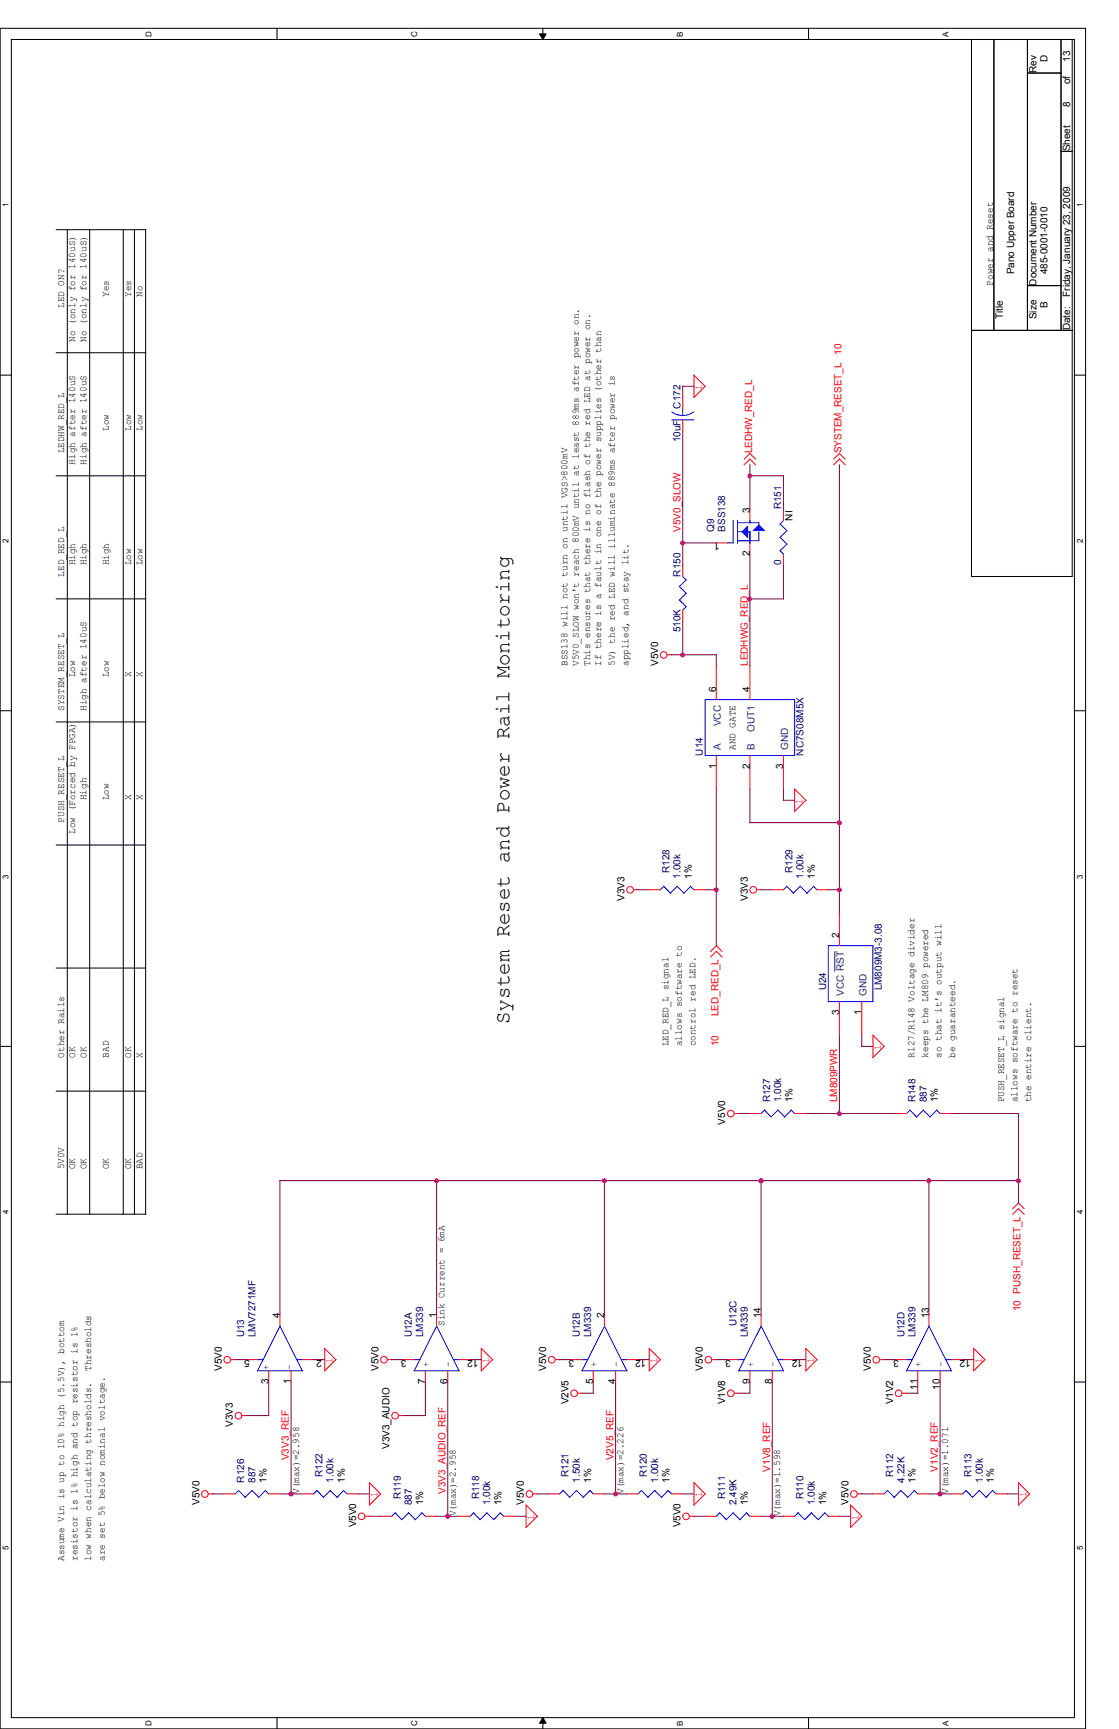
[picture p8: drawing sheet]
<svg xmlns="http://www.w3.org/2000/svg" width="279mm" height="432mm" viewBox="0 0 279 432" stroke-linecap="round" stroke-linejoin="round" font-family="sans-serif">
<path d="M0 7.1h271.1v424.7h-271.1zM2.8 9.9h265.5v419.1h-265.5z" fill="none" stroke="#000" stroke-width=".25"/>
<g fill="#fff">
<path d="M.3 386h2.3v1.1h-2.3z"/>
<path d="M268.6 386h2.2v1.1h-2.2z"/>
</g>
<path d="M0 345.1h2.8M268.3 345.1h2.8" fill="none" stroke="#000" stroke-width=".25"/>
<g fill="#fff">
<path d="M.3 302.1h2.3v1.1h-2.3z"/>
<path d="M268.6 302.1h2.2v1.1h-2.2z"/>
</g>
<path d="M0 261.3h2.8M268.3 261.3h2.8" fill="none" stroke="#000" stroke-width=".25"/>
<g fill="#fff">
<path d="M.3 218.3h2.3v1.1h-2.3z"/>
<path d="M268.6 218.3h2.2v1.1h-2.2z"/>
</g>
<path d="M0 177.5h2.8M268.3 177.5h2.8" fill="none" stroke="#000" stroke-width=".25"/>
<g fill="#fff">
<path d="M.3 134.5h2.3v1.1h-2.3z"/>
<path d="M268.6 134.5h2.2v1.1h-2.2z"/>
</g>
<path d="M0 93.7h2.8M268.3 93.7h2.8" fill="none" stroke="#000" stroke-width=".25"/>
<g fill="#fff">
<path d="M.3 50.7h2.3v1.1h-2.3z"/>
<path d="M268.6 50.7h2.2v1.1h-2.2z"/>
<path d="M36 429.6h2.2v1.4h-2.2z"/>
<path d="M36 7.7h2.2v1.4h-2.2z"/>
<path d="M102.3 429.6h2.3v1.4h-2.3z"/>
<path d="M102.3 7.7h2.3v1.4h-2.3z"/>
</g>
<path d="M69.2 7.1v2.8M69.2 429v2.8" fill="none" stroke="#000" stroke-width=".25"/>
<g fill="#fff">
<path d="M168.7 429.7h2.2v1.3h-2.2z"/>
<path d="M168.7 7.8h2.2v1.3h-2.2z"/>
</g>
<path d="M134.7 8.5h1.7l-.8 1.4zM135.6 7.1v2.8M135.6 429l.8 1.4h-1.7zM135.6 429v2.8" fill="none" stroke="#000" stroke-width=".25"/>
<path d="M134.7 8.5h1.7l-.8 1.4zM135.6 429l.8 1.4h-1.7z" fill="#000"/>
<g fill="#fff">
<path d="M235 429.7h2.3v1.3h-2.3z"/>
<path d="M235 7.8h2.3v1.3h-2.3z"/>
</g>
<g fill="none" stroke="#000" stroke-width=".25">
<path d="M201.9 7.1v2.8M242.6 9.9h25.1v134.1h-25.1zM248.2 9.9v72.6M256.5 9.9v72.6M256.5 18.2h8.4M264.9 9.9v72.6M264.9 37.8h2.8M14 57.4h22.4v245.8h-22.4M16.8 57.4v245.9M22.4 57.4v245.9M30.8 57.4v245.9M33.6 57.4v245.9"/>
<path d="M256.5 71.3h8.4M14 88.1h22.4M242.6 82.5h25.1M14 118.8h22.4M14 149.6h22.4M14 180.3h22.4M14 211h22.4M14 241.8h22.4M14 272.5h22.4M201.9 429v2.8"/>
</g>
<g fill="none" stroke="#f00" stroke-width=".25">
<path d="M170.5 99.3v2.8M173.3 93.6v5.7M173.3 93.7l2.8 2.8-2.9 2.8M170.5 104.9v2.8M185.8 114.7l1.4-1.5 1.5 1.5M185.8 116.1l1.4-1.5 1.5 1.5M208.2 114.7l1.4-1.5 1.4 1.5M208.2 116.1l1.4-1.5 1.4 1.5M195.6 127.2v2.8M195.6 138.4v2.8M170.5 141.2v2.8M170.5 152.4v2.8"/>
<path d="M166.6 163.5h1.1M178.9 166.3v8.4M187.2 166.3v8.4M178.9 188.7v8.4M187.2 188.7v8.4M195.6 188.7v8.4M198.4 197v5.6M198.4 197.1l2.9 2.8M201.2 199.9l-2.8 2.8M158.2 222.2h1.1M162.1 222.2h2.8M173.3 222.2h2.8"/>
<path d="M177.4 237.6l1.5-1.4 1.4 1.4M177.4 239l1.5-1.4 1.4 1.4M188.9 222.2h1.2M192.8 222.2h2.8M204 222.2h2.8M209.6 227.8v8.4M209.6 250.1v8.4M215.2 250.1v8.4M218 258.5v5.6M218 258.5l2.8 2.9M183.3 278.1h1.2M187.2 278.1h2.8"/>
<path d="M198.4 278.1h2.8M220.8 261.3l-2.9 2.9M223.6 278.1h2.8M234.7 278.1h2.8M252.9 301.9l1.4-1.5 1.4 1.5M252.9 303.3l1.4-1.5 1.4 1.5M57.6 339.6h1.2M61.5 339.6h2.8M69.9 328.4v2.8M75.5 339.6h2.8M81.1 336.7v5.6M81.1 336.8l2.8 2.8"/>
<path d="M83.9 339.6l-2.9 2.8M96.7 339.6h1.2M120.2 336.7v5.6M120.2 336.8l2.8 2.8M123 339.6l-2.9 2.8M138.6 339.6h1.2M142.5 339.6h2.8M150.9 328.4v2.8M156.5 339.6h2.8M162.1 336.7v5.6M162.1 336.8l2.8 2.8-2.8 2.8M177.8 339.6h1.1"/>
<path d="M181.7 339.6h2.7M190 328.4v2.8M195.6 339.6h2.8M201.2 336.7v5.6M201.2 336.8l2.8 2.8M204 339.6l-2.8 2.8M219.7 339.6h1.1M223.6 339.6h2.8M231.9 328.4v2.8M237.5 339.6h2.8M243.1 336.7v5.6M243.1 336.8l2.9 2.8-2.9 2.8"/>
<path d="M60.4 353.5h1.2M67.1 342.3v2.8M72.7 342.3v2.8M99.5 353.5h1.2M144.2 347.9h1.2M148.1 342.3v2.8M153.7 342.3v2.8M183.3 347.9h1.2M187.2 342.3v2.8M192.8 342.3v2.8M225.3 347.9h1.1M229.2 342.3v2.8"/>
<path d="M234.7 342.3v2.8M52 373.1h1.2M75.5 373.1h2.8M86.7 373.1h2.8M91.1 378.7h1.2M92.2 370.2v5.7M92.2 370.3l2.9 2.8-2.9 2.8M95 378.7h2.8M106.2 378.7h2.8M114.6 378.7h2.8M125.8 378.7h2.8M131.4 375.8v5.7"/>
<path d="M131.4 375.9l2.8 2.8M133.1 373.1h1.1M134.2 378.7l-2.9 2.8M136.9 373.1h2.8M148.1 373.1h2.8M172.2 378.7h1.1M173.3 370.2v5.7M173.3 370.3l2.8 2.8-2.9 2.8M176.1 378.7h2.8M187.2 378.7h2.8M195.6 378.7h2.8M206.8 378.7h2.8"/>
<path d="M212.4 375.8v5.7M212.4 375.9l2.8 2.8M214.1 373.1h1.1M215.2 378.7l-2.9 2.8M218 373.1h2.8M229.2 373.1h2.7M237.5 373.1h2.8M248.7 373.1h2.8M254.3 370.2v5.7M254.3 370.3l2.8 2.8-2.8 2.8"/>
<circle cx="165.7" cy="163.6" r=".83"/>
<circle cx="157.3" cy="222.2" r=".83"/>
<circle cx="188.1" cy="222.2" r=".83"/>
<circle cx="182.5" cy="278.1" r=".83"/>
<circle cx="56.7" cy="339.6" r=".83"/>
<circle cx="95.9" cy="339.6" r=".83"/>
<circle cx="137.8" cy="339.6" r=".83"/>
<circle cx="176.9" cy="339.6" r=".83"/>
<circle cx="218.8" cy="339.6" r=".83"/>
<circle cx="59.5" cy="353.6" r=".83"/>
<circle cx="98.7" cy="353.6" r=".83"/>
<circle cx="143.4" cy="348" r=".83"/>
<circle cx="182.5" cy="348" r=".83"/>
<circle cx="224.4" cy="348" r=".83"/>
<circle cx="51.2" cy="373.1" r=".83"/>
<circle cx="90.3" cy="378.7" r=".83"/>
<circle cx="132.2" cy="373.1" r=".83"/>
<circle cx="171.3" cy="378.7" r=".83"/>
<circle cx="213.2" cy="373.1" r=".83"/>
</g>
<g fill="none" stroke="#00f" stroke-width=".25">
<path d="M167.7 104.9h5.6M167.7 102.9l1.3 .6 1.5 .3M170.5 102v1.8M173.2 102.9l-1.3 .6-1.4 .3M181.7 135.6h1.4M183 130v5.6M184.1 130.6h5.4M184.1 130v5.6M184.1 132.8h3.1v2.8M184.1 135h3.2M187.2 130v.6M194.8 130.9l1.7 1.6"/>
<path d="M194.8 134.2l1.7 1.7M194.8 137.5l.9 .9M195.6 130l-.9 .9M196.5 132.5l-1.8 1.7M196.5 135.9l-1.8 1.7M170.5 144l.9 .9M171.3 144.8l-1.7 1.7 1.8 1.7-1.8 1.7 1.8 1.7M171.3 151.5l-.9 .9M176.1 174.7h22.3v14h-22.3zM165.7 221.3l1.7 1.8M165.7 221.4l-.9 .9M169 221.3l1.8 1.8"/>
<path d="M169.1 221.4l-1.8 1.7M173.3 222.2l-.9-.9-1.7 1.8M195.6 222.3l.8-1 1.7 1.8M199.8 221.3l1.7 1.8M199.8 221.4l-1.7 1.7M203.1 221.3l.9 .9M203.2 221.4l-1.7 1.7M206.8 236.2h11.2v13.9h-11.2zM190.8 277.2l1.7 1.8 1.7-1.8 1.7 1.7M190.9 277.2l-.9 .9M197.5 277.2l.9 .9M197.6 277.2l-1.7 1.8"/>
<path d="M227.2 277.2l1.6 1.8 1.7-1.8 1.7 1.7M227.2 277.2l-.9 .9M233.8 277.2l.9 .9M233.9 277.2l-1.7 1.8M64.3 339.6h1.4M74.1 339.6h1.4M145.3 339.6h1.5M155.1 339.6h1.4M184.4 339.6h1.5M190 331.2l5.7 11.2M190.1 331.1l-5.7 11.2M194.2 339.6h1.5"/>
<path d="M226.4 339.6h1.4M236.1 339.6h1.5M64.3 342.3h11.2M64.3 342.3l5.6-11.2 5.6 11.3M156.5 342.3h-11.2l5.7-11.2 5.5 11.3M184.4 342.3h11.2M237.5 342.3h-11.2l5.7-11.2 5.6 11.3M79.1 372.2l1.7 1.7M79.1 372.2l-.9 .9M82.4 372.2l1.8 1.7M82.5 372.2l-1.8 1.8M85.8 372.2l.9 .9"/>
<path d="M85.8 372.2l-1.7 1.8M98.6 377.8l1.7 1.7M98.7 377.8l-.9 .9M102 377.8l1.7 1.7M102 377.8l-1.7 1.8M105.3 377.8l.9 .9M105.4 377.8l-1.7 1.8M118.2 377.8l1.7 1.7M118.2 377.8l-.9 .9M121.5 377.8l1.8 1.7M121.6 377.8l-1.8 1.8M124.9 377.8l.9 .9"/>
<path d="M124.9 377.8l-1.7 1.8M139.7 373.1l.8-.9 1.7 1.7M143.9 372.2l1.7 1.7M143.9 372.2l-1.7 1.8M148.1 373.1l-.9-.9-1.6 1.8M179.7 377.8l1.7 1.7M179.7 377.8l-.9 .9M183 377.8l1.7 1.7M183 377.8l-1.7 1.8M186.4 377.8l.8 .9M186.4 377.8l-1.7 1.8M199.2 377.8l1.7 1.7"/>
<path d="M199.3 377.8l-.9 .9M202.6 377.8l1.7 1.7M202.6 377.8l-1.7 1.8M205.9 377.8l.9 .9M206 377.8l-1.7 1.8M220.7 373.1l.9-.9 1.7 1.7M224.9 372.2l1.8 1.7M225 372.2l-1.8 1.8M229.2 373.1l-.9-.9-1.7 1.8M241.1 372.2l1.7 1.7M241.2 372.2l-.9 .9M244.5 372.2l1.7 1.7"/>
<path d="M244.5 372.2l-1.7 1.8M247.8 372.2l.9 .9M247.9 372.2l-1.7 1.8"/>
</g>
<path d="M208.4 237.6v5" fill="none" stroke="#004080" stroke-width=".25"/>
<path d="M185.3 132.8l1.4-1.4v2.8z" fill="#00f"/>
<path d="M185.3 132.8l1.4-1.4v2.8z" fill="none" stroke="#00f" stroke-width=".25"/>
<path d="M189.5 131.1l1.4 1.4h-2.8z" fill="#00f"/>
<g fill="none" stroke="#00f" stroke-width=".25">
<path d="M187.2 135h2.3M189.5 131.1l1.4 1.4h-2.8zM189.5 130.6v.8M189.5 132.8v2.3M103.4 339.6h1.5M109 331.2l5.6 11.2M109.1 331.1l-5.7 11.2M113.2 339.6h1.4M103.4 342.3h11.2M58.7 373.1l.8-.9 1.7 1.7M62.9 372.2l1.7 1.7M62.9 372.2l-1.7 1.8"/>
<path d="M67.1 373.1l-.9-.9-1.6 1.8M160.1 372.2l1.7 1.7M160.1 372.2l-.8 .9M163.4 372.2l1.8 1.7M163.5 372.2l-1.7 1.8M166.8 372.2l.9 .9M166.8 372.2l-1.7 1.8"/>
</g>
<path d="M178.9 135.6h2.8M187.2 127.2v2.8M187.2 135.6v2.8M100.6 339.6h2.8M109 328.4v2.8M114.6 339.6h2.8M106.2 342.3v2.8M111.8 342.3v2.8M55.9 373.1h2.8M67.1 373.1h2.8M156.5 373.1h2.8M167.7 373.1h2.8" fill="none" stroke="#f00" stroke-width=".25"/>
<g fill="none" stroke="#800040" stroke-width=".25">
<path d="M170.4 96.5h2.9M170.5 96.5v2.8M170.5 107.6v33.6M187.2 118.8h8.4v8.5M187.2 116v11.2M209.6 116v111.8M170.5 135.6h8.4M187.2 138.4v28M170.5 155.2v8.4M187.2 149.6h8.4M195.6 141.2v8.4M167.6 163.5h11.3v2.9"/>
<path d="M178.9 197.1v39.1M187.2 197.1v8.4M195.6 199.9h2.8M195.6 197.1v2.8M187.2 205.4h22.4M159.3 222.2h2.8M176 222.2h2.9M190 222.2h2.8M206.8 222.2h2.8M209.6 258.5v19.6M215.2 258.5v2.9M184.4 278.1h2.8"/>
<path d="M201.2 278.1h22.4M215.1 261.3h2.9M237.5 278.1h16.8M254.3 278v22.5M69.8 294.9h184.5M69.9 294.8v33.6M109 294.9v33.5M150.9 294.9v33.5M190 294.9v33.5M231.9 294.9v33.5M58.7 339.6h2.8M78.2 339.6h2.9"/>
<path d="M97.8 339.6h2.8M117.3 339.6h2.9M139.7 339.6h2.8M159.3 339.6h2.8M178.8 339.6h2.9M198.4 339.6h2.8M220.7 339.6h2.9M240.3 339.6h2.8M61.5 353.5h5.6M67.1 345.1v8.5M72.7 345.1v28M100.6 353.5h5.6"/>
<path d="M106.2 345.1v8.5M111.8 345.1v33.6M145.3 347.9h2.8M148.1 345.1v2.9M153.7 345.1v28M184.4 347.9h2.8M187.2 345.1v2.9M192.8 345.1v33.6M226.3 347.9h2.9M229.2 345.1v2.9M234.7 345.1v28M53.1 373.1h2.8"/>
<path d="M69.8 373.1h5.7M89.4 373.1h2.8M92.2 378.7h2.8M109 378.7h5.6M128.5 378.7h2.9M134.1 373.1h2.8M150.9 373.1h5.6M170.4 373.1h2.9M173.2 378.7h2.9M190 378.7h5.6M209.5 378.7h2.9M215.1 373.1h2.9"/>
<path d="M231.9 373.1h5.6M251.5 373.1h2.8"/>
</g>
<circle cx="190" cy="294.9" r=".54" fill="#f0f"/>
<circle cx="190" cy="294.9" r=".54" fill="none" stroke="#f0f" stroke-width=".25"/>
<circle cx="150.9" cy="294.9" r=".54" fill="#f0f"/>
<circle cx="150.9" cy="294.9" r=".54" fill="none" stroke="#f0f" stroke-width=".25"/>
<circle cx="209.6" cy="222.2" r=".54" fill="#f0f"/>
<circle cx="209.6" cy="222.2" r=".54" fill="none" stroke="#f0f" stroke-width=".25"/>
<circle cx="111.8" cy="378.7" r=".54" fill="#f0f"/>
<circle cx="111.8" cy="378.7" r=".54" fill="none" stroke="#f0f" stroke-width=".25"/>
<circle cx="153.7" cy="373.1" r=".54" fill="#f0f"/>
<circle cx="153.7" cy="373.1" r=".54" fill="none" stroke="#f0f" stroke-width=".25"/>
<circle cx="192.8" cy="378.7" r=".54" fill="#f0f"/>
<circle cx="192.8" cy="378.7" r=".54" fill="none" stroke="#f0f" stroke-width=".25"/>
<circle cx="234.7" cy="373.1" r=".54" fill="#f0f"/>
<circle cx="234.7" cy="373.1" r=".54" fill="none" stroke="#f0f" stroke-width=".25"/>
<circle cx="109" cy="294.9" r=".54" fill="#f0f"/>
<circle cx="109" cy="294.9" r=".54" fill="none" stroke="#f0f" stroke-width=".25"/>
<circle cx="254.3" cy="294.9" r=".54" fill="#f0f"/>
<circle cx="254.3" cy="294.9" r=".54" fill="none" stroke="#f0f" stroke-width=".25"/>
<circle cx="231.9" cy="294.9" r=".54" fill="#f0f"/>
<circle cx="231.9" cy="294.9" r=".54" fill="none" stroke="#f0f" stroke-width=".25"/>
<circle cx="190" cy="294.9" r=".54" fill="#f0f"/>
<circle cx="190" cy="294.9" r=".54" fill="none" stroke="#f0f" stroke-width=".25"/>
<circle cx="209.6" cy="205.5" r=".54" fill="#f0f"/>
<circle cx="209.6" cy="205.5" r=".54" fill="none" stroke="#f0f" stroke-width=".25"/>
<circle cx="170.4" cy="163.6" r=".54" fill="#f0f"/>
<circle cx="170.4" cy="163.6" r=".54" fill="none" stroke="#f0f" stroke-width=".25"/>
<circle cx="178.8" cy="222.2" r=".54" fill="#f0f"/>
<circle cx="178.8" cy="222.2" r=".54" fill="none" stroke="#f0f" stroke-width=".25"/>
<circle cx="72.7" cy="373.1" r=".54" fill="#f0f"/>
<circle cx="72.7" cy="373.1" r=".54" fill="none" stroke="#f0f" stroke-width=".25"/>
<circle cx="209.6" cy="278.1" r=".54" fill="#f0f"/>
<circle cx="209.6" cy="278.1" r=".54" fill="none" stroke="#f0f" stroke-width=".25"/>
<circle cx="187.2" cy="118.9" r=".54" fill="#f0f"/>
<circle cx="187.2" cy="118.9" r=".54" fill="none" stroke="#f0f" stroke-width=".25"/>
<circle cx="187.2" cy="149.6" r=".54" fill="#f0f"/>
<circle cx="187.2" cy="149.6" r=".54" fill="none" stroke="#f0f" stroke-width=".25"/>
<circle cx="170.4" cy="135.6" r=".54" fill="#f0f"/>
<circle cx="170.4" cy="135.6" r=".54" fill="none" stroke="#f0f" stroke-width=".25"/>
<text font-size="5.3" x="127.3" y="255.7" transform="rotate(-90 127.3 255.7)">System Reset and Power Rail Monitoring</text>
<g font-size="2.5">
<text x="261.6" y="15.5" transform="rotate(-90 261.6 15.5)">D</text>
<text x="267.2" y="15.5" transform="rotate(-90 267.2 15.5)">13</text>
<text x="258.8" y="18.2" transform="rotate(-90 258.8 18.2)">Rev</text>
<text x="267.2" y="21" transform="rotate(-90 267.2 21)">of</text>
<text x="267.2" y="26.6" transform="rotate(-90 267.2 26.6)">8</text>
<text x="267.2" y="37.8" transform="rotate(-90 267.2 37.8)">Sheet</text>
<text x="247.9" y="71.3" transform="rotate(-90 247.9 71.3)">Power and Reset</text>
<text x="253.2" y="68.5" transform="rotate(-90 253.2 68.5)">Pano Upper Board</text>
<text x="258.8" y="71.3" transform="rotate(-90 258.8 71.3)">Document Number</text>
<text x="261.6" y="68.5" transform="rotate(-90 261.6 68.5)">485-0001-0010</text>
<text x="16" y="76.9" transform="rotate(-90 16 76.9)">LED ON?</text>
<text x="27.2" y="74.1" transform="rotate(-90 27.2 74.1)">Yes</text>
<text x="32.8" y="74.1" transform="rotate(-90 32.8 74.1)">Yes</text>
<text x="35.6" y="74.1" transform="rotate(-90 35.6 74.1)">No</text>
<text x="261.6" y="76.9" transform="rotate(-90 261.6 76.9)">B</text>
<text x="267.2" y="74.1" transform="rotate(-90 267.2 74.1)">Friday, January 23, 2009</text>
<text x="250.4" y="79.7" transform="rotate(-90 250.4 79.7)">Title</text>
<text x="258.8" y="79.7" transform="rotate(-90 258.8 79.7)">Size</text>
<text x="267.2" y="82.5" transform="rotate(-90 267.2 82.5)">Date:</text>
<text x="18.8" y="85.3" transform="rotate(-90 18.8 85.3)">No (only for 140uS)</text>
<text x="21.6" y="85.3" transform="rotate(-90 21.6 85.3)">No (only for 140uS)</text>
<text x="27.2" y="107.7" transform="rotate(-90 27.2 107.7)">Low</text>
<text x="32.8" y="107.7" transform="rotate(-90 32.8 107.7)">Low</text>
<text x="35.6" y="107.7" transform="rotate(-90 35.6 107.7)">Low</text>
<text x="16" y="113.2" transform="rotate(-90 16 113.2)">LEDHW_RED_L</text>
<text x="18.8" y="116" transform="rotate(-90 18.8 116)">High after 140uS</text>
<text x="21.6" y="116" transform="rotate(-90 21.6 116)">High after 140uS</text>
<text x="187.2" y="128.1" transform="rotate(-90 187.2 128.1)">3</text>
<text x="197.9" y="130" transform="rotate(-90 197.9 130)">NI</text>
<text x="179.7" y="135.6" transform="rotate(-180 179.7 135.6)">1</text>
<text x="16" y="144" transform="rotate(-90 16 144)">LED_RED_L</text>
<text x="18.8" y="141.2" transform="rotate(-90 18.8 141.2)">High</text>
<text x="21.6" y="141.2" transform="rotate(-90 21.6 141.2)">High</text>
<text x="27.2" y="141.2" transform="rotate(-90 27.2 141.2)">High</text>
<text x="32.8" y="141.2" transform="rotate(-90 32.8 141.2)">Low</text>
<text x="35.6" y="141.2" transform="rotate(-90 35.6 141.2)">Low</text>
<text x="187.2" y="138.9" transform="rotate(-90 187.2 138.9)">2</text>
<text x="141.7" y="166.3" transform="rotate(-90 141.7 166.3)">BSS138 will not turn on until VGS&gt;800mV</text>
<text x="144.5" y="166.3" transform="rotate(-90 144.5 166.3)">V5V0_SLOW won't reach 800mV until at least 889ms after power on.</text>
<text x="147.3" y="166.3" transform="rotate(-90 147.3 166.3)">This ensures that there is no flash of the red LED at power on.</text>
<text x="150.1" y="166.3" transform="rotate(-90 150.1 166.3)">If there is a fault in one of the power supplies (other than</text>
<text x="153.5" y="166.3" transform="rotate(-90 153.5 166.3)">5V) the red LED will illuminate 889ms after power is</text>
<text x="156.9" y="166.3" transform="rotate(-90 156.9 166.3)">applied, and stay lit.</text>
<text x="164.3" y="166.3" transform="rotate(-90 164.3 166.3)">V5V0</text>
<text x="18.8" y="169.1" transform="rotate(-90 18.8 169.1)">Low</text>
<text x="27.2" y="169.1" transform="rotate(-90 27.2 169.1)">Low</text>
<text x="32.8" y="169.1" transform="rotate(-90 32.8 169.1)">X</text>
<text x="35.6" y="169.1" transform="rotate(-90 35.6 169.1)">X</text>
<text x="178.8" y="172.8" transform="rotate(-90 178.8 172.8)">6</text>
<text x="187.2" y="172.8" transform="rotate(-90 187.2 172.8)">4</text>
<text x="16" y="177.5" transform="rotate(-90 16 177.5)">SYSTEM_RESET_L</text>
<text x="21.6" y="177.5" transform="rotate(-90 21.6 177.5)">High after 140uS</text>
<text x="183.6" y="187.3" transform="rotate(-90 183.6 187.3)">AND GATE</text>
<text x="178.8" y="192" transform="rotate(-90 178.8 192)">1</text>
<text x="187.2" y="192" transform="rotate(-90 187.2 192)">2</text>
<text x="195.6" y="192" transform="rotate(-90 195.6 192)">3</text>
<text x="21.6" y="199.9" transform="rotate(-90 21.6 199.9)">High</text>
<text x="27.2" y="199.9" transform="rotate(-90 27.2 199.9)">Low</text>
<text x="32.8" y="199.9" transform="rotate(-90 32.8 199.9)">X</text>
<text x="35.6" y="199.9" transform="rotate(-90 35.6 199.9)">X</text>
<text x="16" y="205.4" transform="rotate(-90 16 205.4)">PUSH_RESET_L</text>
<text x="18.8" y="208.2" transform="rotate(-90 18.8 208.2)">Low (Forced by FPGA)</text>
<text x="172.7" y="219.4" transform="rotate(-90 172.7 219.4)">1%</text>
<text x="203.5" y="219.4" transform="rotate(-90 203.5 219.4)">1%</text>
<text x="156" y="225" transform="rotate(-90 156 225)">V3V3</text>
<text x="186.7" y="225" transform="rotate(-90 186.7 225)">V3V3</text>
<text x="209.5" y="234.2" transform="rotate(-90 209.5 234.2)">2</text>
<text x="209.5" y="253.5" transform="rotate(-90 209.5 253.5)">3</text>
<text x="215.1" y="253.5" transform="rotate(-90 215.1 253.5)">1</text>
<text x="166.9" y="261.3" transform="rotate(-90 166.9 261.3)">LED_RED_L signal</text>
<text x="170.3" y="261.3" transform="rotate(-90 170.3 261.3)">allows software to</text>
<text x="173.7" y="261.3" transform="rotate(-90 173.7 261.3)">control red LED.</text>
<text x="16" y="264.1" transform="rotate(-90 16 264.1)">Other Rails</text>
<text x="18.8" y="264.1" transform="rotate(-90 18.8 264.1)">OK</text>
<text x="21.6" y="264.1" transform="rotate(-90 21.6 264.1)">OK</text>
<text x="27.2" y="264.1" transform="rotate(-90 27.2 264.1)">BAD</text>
<text x="32.8" y="264.1" transform="rotate(-90 32.8 264.1)">OK</text>
<text x="35.6" y="264.1" transform="rotate(-90 35.6 264.1)">X</text>
<text x="228.3" y="264.1" transform="rotate(-90 228.3 264.1)">R127/R148 Voltage divider</text>
<text x="231.7" y="264.1" transform="rotate(-90 231.7 264.1)">keeps the LM809 powered</text>
<text x="235.1" y="264.1" transform="rotate(-90 235.1 264.1)">so that it's output will</text>
<text x="238.5" y="264.1" transform="rotate(-90 238.5 264.1)">be guaranteed.</text>
<text x="197.9" y="275.3" transform="rotate(-90 197.9 275.3)">1%</text>
<text x="234.2" y="275.3" transform="rotate(-90 234.2 275.3)">1%</text>
<text x="250.7" y="275.3" transform="rotate(-90 250.7 275.3)">PUSH_RESET_L signal</text>
<text x="254.1" y="275.3" transform="rotate(-90 254.1 275.3)">allows software to reset</text>
<text x="257.5" y="275.3" transform="rotate(-90 257.5 275.3)">the entire client.</text>
<text x="181.1" y="280.9" transform="rotate(-90 181.1 280.9)">V5V0</text>
<text x="16" y="292.1" transform="rotate(-90 16 292.1)">5V0V</text>
<text x="18.8" y="292.1" transform="rotate(-90 18.8 292.1)">OK</text>
<text x="21.6" y="292.1" transform="rotate(-90 21.6 292.1)">OK</text>
<text x="27.2" y="292.1" transform="rotate(-90 27.2 292.1)">OK</text>
<text x="32.8" y="292.1" transform="rotate(-90 32.8 292.1)">OK</text>
<text x="35.6" y="292.1" transform="rotate(-90 35.6 292.1)">BAD</text>
<text x="69.8" y="329.2" transform="rotate(-90 69.8 329.2)">4</text>
<text x="109" y="329.2" transform="rotate(-90 109 329.2)">1</text>
<text x="150.9" y="329.2" transform="rotate(-90 150.9 329.2)">2</text>
<text x="190" y="329.2" transform="rotate(-90 190 329.2)">14</text>
<text x="231.9" y="329.2" transform="rotate(-90 231.9 329.2)">13</text>
<text x="111" y="331.2" transform="rotate(-90 111 331.2)">Sink Current = 6mA</text>
<text x="62.4" y="339.6" transform="rotate(-180 62.4 339.6)">5</text>
<text x="80.3" y="339.6" transform="rotate(-180 80.3 339.6)">2</text>
<text x="101.5" y="339.6" transform="rotate(-180 101.5 339.6)">3</text>
<text x="119.5" y="339.6" transform="rotate(-180 119.5 339.6)">12</text>
<text x="143.4" y="339.6" transform="rotate(-180 143.4 339.6)">3</text>
<text x="161.4" y="339.6" transform="rotate(-180 161.4 339.6)">12</text>
<text x="182.5" y="339.6" transform="rotate(-180 182.5 339.6)">3</text>
<text x="200.5" y="339.6" transform="rotate(-180 200.5 339.6)">12</text>
<text x="224.4" y="339.6" transform="rotate(-180 224.4 339.6)">3</text>
<text x="242.4" y="339.6" transform="rotate(-180 242.4 339.6)">12</text>
<text x="22.8" y="342.4" transform="rotate(-90 22.8 342.4)">Thresholds</text>
<text x="55.4" y="342.3" transform="rotate(-90 55.4 342.3)">V5V0</text>
<text x="67.1" y="345.7" transform="rotate(-90 67.1 345.7)">3</text>
<text x="72.6" y="345.7" transform="rotate(-90 72.6 345.7)">1</text>
<text x="94.5" y="342.3" transform="rotate(-90 94.5 342.3)">V5V0</text>
<text x="106.2" y="345.7" transform="rotate(-90 106.2 345.7)">7</text>
<text x="111.8" y="345.7" transform="rotate(-90 111.8 345.7)">6</text>
<text x="136.4" y="342.3" transform="rotate(-90 136.4 342.3)">V5V0</text>
<text x="148.1" y="345.7" transform="rotate(-90 148.1 345.7)">5</text>
<text x="153.7" y="345.7" transform="rotate(-90 153.7 345.7)">4</text>
<text x="175.5" y="342.3" transform="rotate(-90 175.5 342.3)">V5V0</text>
<text x="187.2" y="345.7" transform="rotate(-90 187.2 345.7)">9</text>
<text x="192.8" y="345.7" transform="rotate(-90 192.8 345.7)">8</text>
<text x="217.4" y="342.3" transform="rotate(-90 217.4 342.3)">V5V0</text>
<text x="229.1" y="347.1" transform="rotate(-90 229.1 347.1)">11</text>
<text x="234.7" y="347.1" transform="rotate(-90 234.7 347.1)">10</text>
<text x="142" y="350.7" transform="rotate(-90 142 350.7)">V2V5</text>
<text x="181.1" y="350.7" transform="rotate(-90 181.1 350.7)">V1V8</text>
<text x="223" y="350.7" transform="rotate(-90 223 350.7)">V1V2</text>
<text x="58.2" y="356.3" transform="rotate(-90 58.2 356.3)">V3V3</text>
<text x="97.3" y="361.9" transform="rotate(-90 97.3 361.9)">V3V3_AUDIO</text>
<text x="66.5" y="370.3" transform="rotate(-90 66.5 370.3)">1%</text>
<text x="86.1" y="370.3" transform="rotate(-90 86.1 370.3)">1%</text>
<text x="147.6" y="370.3" transform="rotate(-90 147.6 370.3)">1%</text>
<text x="167.1" y="370.3" transform="rotate(-90 167.1 370.3)">1%</text>
<text x="228.6" y="370.3" transform="rotate(-90 228.6 370.3)">1%</text>
<text x="248.2" y="370.3" transform="rotate(-90 248.2 370.3)">1%</text>
<text x="49.8" y="375.9" transform="rotate(-90 49.8 375.9)">V5V0</text>
<text x="74.7" y="373.1" transform="rotate(-90 74.7 373.1)">V(max)=2.958</text>
<text x="105.7" y="375.9" transform="rotate(-90 105.7 375.9)">1%</text>
<text x="125.2" y="375.9" transform="rotate(-90 125.2 375.9)">1%</text>
<text x="130.8" y="375.9" transform="rotate(-90 130.8 375.9)">V5V0</text>
<text x="155.7" y="373.1" transform="rotate(-90 155.7 373.1)">V(max)=2.226</text>
<text x="186.7" y="375.9" transform="rotate(-90 186.7 375.9)">1%</text>
<text x="206.2" y="375.9" transform="rotate(-90 206.2 375.9)">1%</text>
<text x="211.8" y="375.9" transform="rotate(-90 211.8 375.9)">V5V0</text>
<text x="236.7" y="373.1" transform="rotate(-90 236.7 373.1)">V(max)=1.071</text>
<text x="88.9" y="381.5" transform="rotate(-90 88.9 381.5)">V5V0</text>
<text x="113.8" y="378.7" transform="rotate(-90 113.8 378.7)">V(max)=2.958</text>
<text x="169.9" y="381.5" transform="rotate(-90 169.9 381.5)">V5V0</text>
<text x="194.8" y="378.7" transform="rotate(-90 194.8 378.7)">V(max)=1.598</text>
<text x="16" y="389.8" transform="rotate(-90 16 389.8)">Assume Vin is up to 10% high (5.5V), bottom</text>
<text x="19.4" y="389.8" transform="rotate(-90 19.4 389.8)">resistor is 1% high and top resistor is 1%</text>
<text x="22.8" y="389.8" transform="rotate(-90 22.8 389.8)">low when calculating thresholds.</text>
<text x="26.2" y="389.8" transform="rotate(-90 26.2 389.8)">are set 5% below nominal voltage.</text>
</g>
<g font-size="2.5" fill="#f00">
<text x="210.1" y="88.6" transform="rotate(-90 210.1 88.6)">10</text>
<text x="175.3" y="97.3" transform="rotate(-90 175.3 97.3)">1</text>
<text x="187.8" y="113.2" transform="rotate(-90 187.8 113.2)">LEDHW_RED_L</text>
<text x="210.1" y="113.2" transform="rotate(-90 210.1 113.2)">SYSTEM_RESET_L</text>
<text x="169.9" y="132.8" transform="rotate(-90 169.9 132.8)">V5V0_SLOW</text>
<text x="186.7" y="166.3" transform="rotate(-90 186.7 166.3)">LEDHWG_RED_L</text>
<text x="200.4" y="200.7" transform="rotate(-90 200.4 200.7)">1</text>
<text x="179.4" y="253.8" transform="rotate(-90 179.4 253.8)">LED_RED_L</text>
<text x="179.4" y="261.3" transform="rotate(-90 179.4 261.3)">10</text>
<text x="220" y="262.2" transform="rotate(-90 220 262.2)">1</text>
<text x="209" y="275.3" transform="rotate(-90 209 275.3)">LM809PWR</text>
<text x="254.8" y="327.5" transform="rotate(-90 254.8 327.5)">10 PUSH_RESET_L</text>
<text x="83.1" y="340.4" transform="rotate(-90 83.1 340.4)">1</text>
<text x="122.2" y="340.4" transform="rotate(-90 122.2 340.4)">1</text>
<text x="164.1" y="340.4" transform="rotate(-90 164.1 340.4)">1</text>
<text x="203.2" y="340.4" transform="rotate(-90 203.2 340.4)">1</text>
<text x="245.1" y="340.4" transform="rotate(-90 245.1 340.4)">1</text>
<text x="72.1" y="364.7" transform="rotate(-90 72.1 364.7)">V3V3_REF</text>
<text x="153.2" y="364.7" transform="rotate(-90 153.2 364.7)">V2V5_REF</text>
<text x="192.3" y="367.5" transform="rotate(-90 192.3 367.5)">V1V8_REF</text>
<text x="234.2" y="367.5" transform="rotate(-90 234.2 367.5)">V1V2_REF</text>
<text x="94.2" y="373.9" transform="rotate(-90 94.2 373.9)">1</text>
<text x="111.3" y="373.1" transform="rotate(-90 111.3 373.1)">V3V3_AUDIO_REF</text>
<text x="175.3" y="373.9" transform="rotate(-90 175.3 373.9)">1</text>
<text x="256.3" y="373.9" transform="rotate(-90 256.3 373.9)">1</text>
<text x="133.3" y="379.5" transform="rotate(-90 133.3 379.5)">1</text>
<text x="214.4" y="379.5" transform="rotate(-90 214.4 379.5)">1</text>
</g>
<g font-size="2.5" fill="#000080">
<text x="169.9" y="102.1" transform="rotate(-90 169.9 102.1)">C172</text>
<text x="169.9" y="110.4" transform="rotate(-90 169.9 110.4)">10uF</text>
<text x="195.1" y="127.2" transform="rotate(-90 195.1 127.2)">R151</text>
<text x="178.3" y="132.8" transform="rotate(-90 178.3 132.8)">Q9</text>
<text x="181.1" y="132.8" transform="rotate(-90 181.1 132.8)">BSS138</text>
<text x="169.9" y="144" transform="rotate(-90 169.9 144)">R150</text>
<text x="195.1" y="141.2" transform="rotate(-90 195.1 141.2)">0</text>
<text x="169.9" y="157.9" transform="rotate(-90 169.9 157.9)">510K</text>
<text x="175.5" y="188.7" transform="rotate(-90 175.5 188.7)">U14</text>
<text x="200.7" y="188.7" transform="rotate(-90 200.7 188.7)">NC7S08M5X</text>
<text x="167.1" y="218" transform="rotate(-90 167.1 218)">R128</text>
<text x="169.9" y="219.4" transform="rotate(-90 169.9 219.4)">1.00k</text>
<text x="197.9" y="218" transform="rotate(-90 197.9 218)">R129</text>
<text x="200.7" y="219.4" transform="rotate(-90 200.7 219.4)">1.00k</text>
<text x="206.2" y="247.4" transform="rotate(-90 206.2 247.4)">U24</text>
<text x="220.2" y="247.4" transform="rotate(-90 220.2 247.4)">LM809M3-3.08</text>
<text x="192.3" y="275.3" transform="rotate(-90 192.3 275.3)">R127</text>
<text x="195.1" y="275.3" transform="rotate(-90 195.1 275.3)">1.00k</text>
<text x="228.6" y="275.3" transform="rotate(-90 228.6 275.3)">R148</text>
<text x="231.4" y="275.3" transform="rotate(-90 231.4 275.3)">887</text>
<text x="61" y="334" transform="rotate(-90 61 334)">U13</text>
<text x="63.8" y="334" transform="rotate(-90 63.8 334)">LMV7271MF</text>
<text x="102.9" y="334" transform="rotate(-90 102.9 334)">U12A</text>
<text x="105.7" y="334" transform="rotate(-90 105.7 334)">LM339</text>
<text x="144.8" y="334" transform="rotate(-90 144.8 334)">U12B</text>
<text x="147.6" y="334" transform="rotate(-90 147.6 334)">LM339</text>
<text x="183.9" y="331.2" transform="rotate(-90 183.9 331.2)">U12C</text>
<text x="186.7" y="334" transform="rotate(-90 186.7 334)">LM339</text>
<text x="225.8" y="334" transform="rotate(-90 225.8 334)">U12D</text>
<text x="228.6" y="334" transform="rotate(-90 228.6 334)">LM339</text>
<text x="61" y="370.3" transform="rotate(-90 61 370.3)">R126</text>
<text x="63.8" y="370.3" transform="rotate(-90 63.8 370.3)">887</text>
<text x="80.5" y="368.9" transform="rotate(-90 80.5 368.9)">R122</text>
<text x="83.3" y="370.3" transform="rotate(-90 83.3 370.3)">1.00k</text>
<text x="142" y="368.9" transform="rotate(-90 142 368.9)">R121</text>
<text x="144.8" y="370.3" transform="rotate(-90 144.8 370.3)">1.50k</text>
<text x="161.5" y="368.9" transform="rotate(-90 161.5 368.9)">R120</text>
<text x="164.3" y="370.3" transform="rotate(-90 164.3 370.3)">1.00k</text>
<text x="223" y="368.9" transform="rotate(-90 223 368.9)">R112</text>
<text x="225.8" y="370.3" transform="rotate(-90 225.8 370.3)">4.22K</text>
<text x="242.6" y="368.9" transform="rotate(-90 242.6 368.9)">R113</text>
<text x="245.4" y="370.3" transform="rotate(-90 245.4 370.3)">1.00k</text>
<text x="100.1" y="374.5" transform="rotate(-90 100.1 374.5)">R119</text>
<text x="102.9" y="375.9" transform="rotate(-90 102.9 375.9)">887</text>
<text x="119.6" y="374.5" transform="rotate(-90 119.6 374.5)">R118</text>
<text x="122.4" y="375.9" transform="rotate(-90 122.4 375.9)">1.00k</text>
<text x="181.1" y="374.5" transform="rotate(-90 181.1 374.5)">R111</text>
<text x="183.9" y="375.9" transform="rotate(-90 183.9 375.9)">2.49K</text>
<text x="200.7" y="374.5" transform="rotate(-90 200.7 374.5)">R110</text>
<text x="203.5" y="375.9" transform="rotate(-90 203.5 375.9)">1.00k</text>
</g>
<g font-size="2.5" fill="#004080">
<text x="180" y="181.4" transform="rotate(-90 180 181.4)">VCC</text>
<text x="188.4" y="182.8" transform="rotate(-90 188.4 182.8)">OUT1</text>
<text x="180" y="187.3" transform="rotate(-90 180 187.3)">A</text>
<text x="188.4" y="187.3" transform="rotate(-90 188.4 187.3)">B</text>
<text x="196.8" y="187.3" transform="rotate(-90 196.8 187.3)">GND</text>
<text x="210.7" y="248.8" transform="rotate(-90 210.7 248.8)">VCC RST</text>
<text x="216.3" y="248.8" transform="rotate(-90 216.3 248.8)">GND</text>
</g>
<g font-size="2.5" fill="#00f">
<text x="107.1" y="341.5" transform="rotate(-90 107.1 341.5)">+</text>
<text x="112.7" y="341.5" transform="rotate(-90 112.7 341.5)">-</text>
<text x="149" y="341.5" transform="rotate(-90 149 341.5)">+</text>
<text x="154.6" y="341.5" transform="rotate(-90 154.6 341.5)">-</text>
<text x="188.1" y="341.5" transform="rotate(-90 188.1 341.5)">+</text>
<text x="193.7" y="341.5" transform="rotate(-90 193.7 341.5)">-</text>
<text x="230" y="341.5" transform="rotate(-90 230 341.5)">+</text>
<text x="235.6" y="341.5" transform="rotate(-90 235.6 341.5)">-</text>
<text x="67.1" y="342.1" transform="rotate(-90 67.1 342.1)">+</text>
<text x="73" y="342.1" transform="rotate(-90 73 342.1)">-</text>
</g>
<g font-size="2">
<text x="37.8" y="9.1" transform="rotate(-90 37.8 9.1)">D</text>
<text x="104.1" y="9.1" transform="rotate(-90 104.1 9.1)">C</text>
<text x="170.5" y="9.1" transform="rotate(-90 170.5 9.1)">B</text>
<text x="236.9" y="9.1" transform="rotate(-90 236.9 9.1)">A</text>
<text x="2.2" y="51.8" transform="rotate(-90 2.2 51.8)">1</text>
<text x="270.4" y="51.8" transform="rotate(-90 270.4 51.8)">1</text>
<text x="2.2" y="135.6" transform="rotate(-90 2.2 135.6)">2</text>
<text x="270.4" y="135.6" transform="rotate(-90 270.4 135.6)">2</text>
<text x="2.2" y="219.4" transform="rotate(-90 2.2 219.4)">3</text>
<text x="270.4" y="219.4" transform="rotate(-90 270.4 219.4)">3</text>
<text x="2.2" y="303.2" transform="rotate(-90 2.2 303.2)">4</text>
<text x="270.4" y="303.2" transform="rotate(-90 270.4 303.2)">4</text>
<text x="2.2" y="387.1" transform="rotate(-90 2.2 387.1)">5</text>
<text x="270.4" y="387.1" transform="rotate(-90 270.4 387.1)">5</text>
<text x="37.8" y="431" transform="rotate(-90 37.8 431)">D</text>
<text x="104.1" y="431" transform="rotate(-90 104.1 431)">C</text>
<text x="170.5" y="431" transform="rotate(-90 170.5 431)">B</text>
<text x="236.9" y="431" transform="rotate(-90 236.9 431)">A</text>
</g>
</svg>
